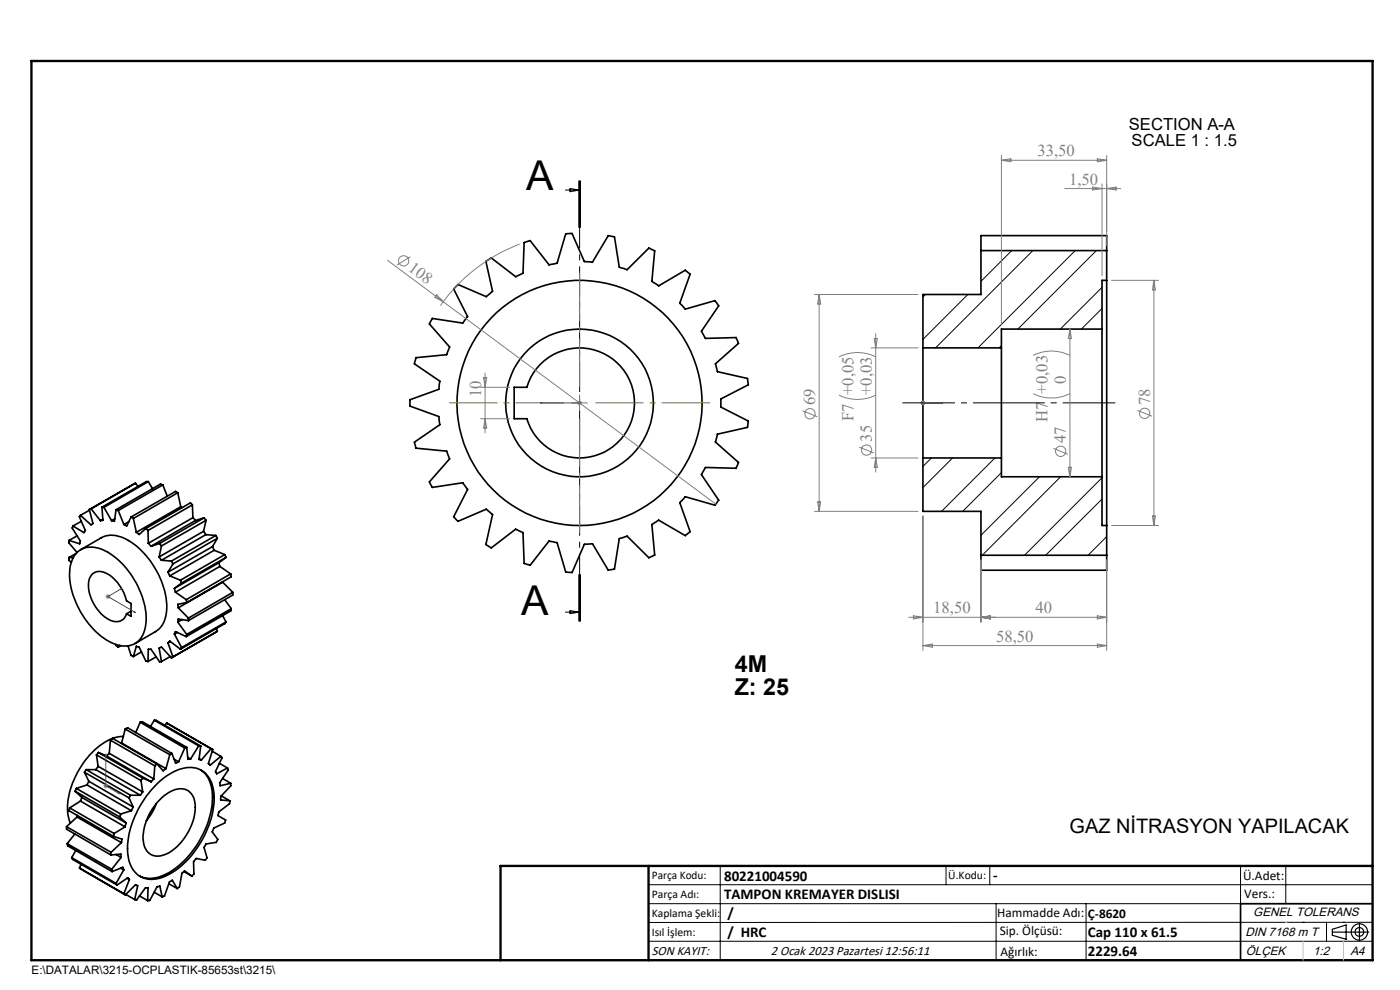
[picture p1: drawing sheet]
<svg xmlns="http://www.w3.org/2000/svg" width="297mm" height="210mm" viewBox="0 0 297 210" stroke-linecap="round" stroke-linejoin="round" font-family="sans-serif">
<g fill="none" stroke="#000" stroke-width=".35">
<path d="M208.1 53.2h26.7M234.8 59.5v52M234.8 59.5v-9.5h-26.7v12.5h-12.3v11.3M234.8 59.5h-1v10.3M97 60.5l.2-.1 6 2.5 1.3-1.1-1.4-6.4 1.1-.7 5.2 4 .2-.1 1.3-.6 .3-6.5 1.3-.5 4 5.2 1.7-.4 1.8-6.2 .9-.1h.5l2.6 6 1.7 .1 3.3-5.6 1.4 .2 1 6.5 .4 .1 1.2 .4 4.7-4.6 1.2 .6-.6 6.5 1.4 .9 5.7-3.3 1 .9-2.2 6.1 1.2 1.3 6.3-1.8 .8 1.1-3.7 5.4 .2 .4 .6 1.1 6.6-.2 .5 1.2-4.9 4.4 .4 1.6 6.4 1.5 .2 1.3-5.9 3v1.8l5.9 2.9-.2 1.4-6.4 1.4-.4 1.7 4.9 4.3-.5 1.2-6.6-.1-.6 1.1-.2 .4 3.7 5.4-.8 1.1-6.3-1.8-1.2 1.2 2.2 6.2-1 .8-5.7-3.3-.9 .6-.5 .4 .6 6.4-1.2 .6-4.7-4.6-1.6 .6-1 6.4-1.4 .3-3.3-5.7-1.7 .2-2.6 6-.7-.1-.7-.1-1.8-6.2-1.7-.3-4 5.1-1.3-.4-.3-6.5-.1-.1-1.4-.7-5.2 4-1.1-.7 1.4-6.4-1.3-1.1-6 2.6-.5-.5-.5-.5 3-5.8-1-1.4-6.5 1-.6-1.2 4.3-4.9-.6-1.6-6.6-.6-.3-1.3 5.4-3.7-.2-1.7-6.1-2.3v-1.3l6.1-2.2 .2-1.8-5.4-3.6 .3-1.3 6.6-.7 .6-1.6-4.3-4.9 .6-1.2 6.5 1 1-1.3-3-5.9zM195.8 73.8v23.3M195.8 73.8h16.6M212.4 73.8v23.3M233.8 69.8v31.3M233.8 69.8h-21.4v4M109.1 82.2h2.7a11.7 11.7 0 0 1 17.9-6.2 11.7 11.7 0 0 1 0 19 11.7 11.7 0 0 1-17.9-6.2h-2.7zM195.8 97.1v11.4h12.3v12.5h26.7v-9.5"/>
<path d="M195.8 97.1h16.6M212.4 97.1v4h21.4M14.6 118.3v.6l.5 .4M14.6 118.3h.9M14.6 114.6v.5l1.7 2.1M15.5 111.6l-.2 .4 1.7 2.8-.1 .5-2.3-.7M16.2 117.4l-1.6 .9M16.2 117.4a4.9 4.9 0 0 1 6.1-.5 17.8 17.8 0 0 1 8.7 14.5 5.5 5.5 0 0 1-2.7 5.3 6.6 6.6 0 0 1-6.3-1.3 18 18 0 0 1-7.2-14 6.5 6.5 0 0 1 1.4-4zM16.4 113.7l-1.8 .9M17.1 109.3l-.3 .3 1.3 2.9-.3 .5-2.3-1.4M17.1 116.6l4.4-2.5a5.9 5.9 0 0 1 6.3 .9 17.8 17.8 0 0 1 7.5 14.5 5.3 5.3 0 0 1-2.3 4.5l-4.4 2.5M17.3 110.6l-1.8 1"/>
<path d="M18.9 108.1l.8 2.9-.3 .3-2.3-2M19 108.2l-1.9 1.1M19.3 107.9l-.4 .2M19.3 107.9l2 2.5M21.6 107.6l.2 2.8h-.5M21.6 107.6h.4M21.8 110.2l-.5 .2M22 107.6l1.7 2.8M24.3 110.1l-.6 .3M24.6 108.1l-.3 2.5-.6-.2M24.6 108.1l.5 .2M25.1 108.3l1.2 3"/>
<path d="M27.3 110.7l-1 .6M27.8 109.7l-.9 1.9-.6-.3M27.8 109.7l.5 .3M28.3 110l.6 2.9M28.8 102.5l-9.9 5.6M28.8 102.5l-9.5 5.4M28.8 102.5l.5 .7M30.9 112.1l-1.4 1.3-.6-.5M30.9 112.1l.5 .4M31.4 112.5l.1 2.7M31.5 115.2l.5 .7M31.5 102.2h-.5l-9.4 5.4"/>
<path d="M31.5 102.2l-9.5 5.4M31.5 102.2l.8 1.5M33.8 118.1l.5 .7M33.9 115.3l.4 .5M33.9 115.3l-1.9 .6M34.3 115.8l-.5 2.3M34.3 118.8l2.1 .2M34.5 102.9l-.5-.2-9.4 5.4M34.5 102.9l-9.4 5.4M34.5 102.9l1 2.4M36.4 119l.3 .6M36.7 119.6l-1.1 1.8"/>
<path d="M37.7 104.5l-.4-.3-9.5 5.5M37.7 104.5l-9.4 5.5M37.7 104.5l.6 3M38.3 107.5l.3 .2M38.3 107.5l-9.4 5.4M40.8 107.1l-.4-.4-9.5 5.4M40.8 107.1l-9.4 5.4M40.8 107.1l.1 2.7M40.9 109.8l.6 .6M40.9 109.8l-9.4 5.4M41.5 110.4l-9.5 5.5M43.2 112.7l.5 .7"/>
<path d="M43.2 112.7l-9.4 5.4M43.3 109.8l.4 .6M43.3 109.8l-9.4 5.5M43.3 109.8l-1.8 .6M43.7 113.4l-9.4 5.4M43.7 113.4l2.1 .2M43.7 110.4l-9.4 5.4M43.7 110.4l-.5 2.3M45.1 115.9l.3 .8M45.1 115.9l-9.5 5.5M45.4 116.7l-9.4 5.5M45.4 116.7l2.3 .9"/>
<path d="M45.8 113.6l.3 .6M45.8 113.6l-9.4 5.4M46.1 114.2l-9.4 5.4M46.1 114.2l-1 1.7M46.4 119.4l.2 .7M46.4 119.4l-9.4 5.4M47.7 117.6l.2 .6M47.7 117.6l-9.4 5.5M47.9 118.2l-9.4 5.5M47.9 118.2l-1.5 1.2M208.1 117.8h26.7M233.8 101.1v10.4h1"/>
<path d="M19.5 121.8a2.71 2.71 0 0 1 3.5 0 9.6 9.6 0 0 1 3.8 5.7l1 .5v2.7l-1-.5a2.39 2.39 0 0 1-3.8 1.2 8.5 8.5 0 0 1-4-8.7zM24.6 136.7v.2l.5 .4M25.4 136.9l-.3 .4M25.6 137l-.5 .3M27.2 137l.6 2 .5 .3M27.8 129.6l-1 .6M28.3 139.3l.6-2.2 .6 .2 1.4 2.9 .5 .1M30 138.3l-1.7 1M33.1 139.3l-1.7 1M35.6 121.4l.4 .8M35.6 136.4l.4-.4 2.3 1.7M35.6 136.4l1.1 2.9"/>
<path d="M36 122.2l2.3 .9M36.1 136.1l-.5 .3M36.1 139.3l-1.8 1M36.4 139.6l-2.1-2.3-.5 .2 .5 2.8M36.7 139.3l-.3 .3M37 124.8l.2 .8M37 134.5l.2-.5 2.3 1M37 134.5l1.5 2.9M37.2 125.6l2.3 1.6M37.6 134.2l-.6 .3M37.7 132l1.9 2.6M37.8 128.9l2.2 2.2"/>
<path d="M38.3 123.1l.2 .6M38.5 137.4l-.2 .3M38.5 123.7l-1.5 1.1M38.6 131.4l-.9 .6M39.5 127.2l.1 .6M39.6 127.8l-1.9 .4 .1 .7M39.6 134.6l-.1 .4M40 131.1v.5M40 131.6l-2.2-.3-.1 .7M45.9 133.3l.2 .6M46.1 133.9l-9.7 5.7M46.1 133.9l-9.4 5.4"/>
<path d="M46.6 120.1l-9.4 5.5M46.6 120.1l2.3 1.6M47.2 123.4v.1M47.2 123.5l-9.4 5.4M47.2 123.5l2.2 2.2M47.2 130.6l.7 1.3M47.7 127.2l1.4 1.9M47.9 131.9l-.2 .4-9.4 5.4M47.9 131.9l-9.4 5.5M48.9 121.7l.2 .6-9.5 5.5M48.9 121.7l-9.4 5.5M49.1 129.1l-.2 .5-9.4 5.4"/>
<path d="M49.1 129.1l-9.5 5.5M49.4 125.7v.5l-9.4 5.4M49.4 125.7l-9.4 5.4M20.9 159.6l-.4 .5M20.9 159.6l9.4 5.5M20.9 159.6l1.7 .8M23.2 159.8l-.6 .6M23.2 159.8l9.4 5.4M23.4 157l9.4 5.4M23.4 157l-.2 2.8M23.8 156.7a16.4 16.4 0 0 0-8.7 10.2 11.1 11.1 0 0 0-.2 7.7M23.9 156.6l-.5 .4"/>
<path d="M23.9 156.6l9.4 5.5M25.8 157.6l9.4 5.4M25.8 157.6l-.1 .1M26.2 156.2l-2.3 .4M26.6 154.6l.5-.2 9.4 5.4M26.6 154.6l9.4 5.5M26.6 154.6l-.8 3M29.7 153.2l.5-.1 9.4 5.4M29.7 153.2l9.5 5.5M29.7 153.2l-.9 2.2M31.4 140.3l.1-2.6h.5l1.9 2.7 .4-.1M32.7 152.8h.5l9.4 5.4"/>
<path d="M32.7 152.8l9.5 5.4M32.7 152.8l-.8 1.3M35.3 153.4l.4 .2M35.3 153.4l9.8 5.6M35.3 153.4l-.3 .4M36.5 159.8l-.5 .3M36.5 159.8l.8 2.1 .6-.3M39.2 158.7l-1.3 2.9M39.6 158.5l-.4 .2M39.6 158.5l.3 2.6 .5-.1M42.2 158.2h.4M42.2 158.2l-1.8 2.8"/>
<path d="M42.6 158.2l-.4 2.9 .5 .1M45 159.3l1.8 1.1M45.1 159l-.3-.2-2.1 2.4M45.1 159l-.9 3 .4 .3 2.2-1.9M14.1 175.4v.5l9.4 5.5M14.1 175.4l9.5 5.4M14.3 179l.1 .4 9.4 5.5M14.3 179l9.4 5.4M14.8 171.4l-.2 .6 9.5 5.4M14.8 171.4l9.4 5.4M15.9 176.9l-1.6 2.1M15.9 167.8l9.5 5.5"/>
<path d="M15.9 167.8l1.5 1.3M16.2 167.2l-.3 .6M16.2 167.2l9.4 5.5M16.3 173.3l9.5 5.4M16.3 173.3l-2.2 2.1M16.4 173l-.1 .3M17.1 169.9l-2.3 1.5M17.1 169.9l9.4 5.5M17.4 169.1l-.3 .8M17.4 169.1l9.4 5.5M17.9 163.8l9.5 5.5M17.9 163.8l.9 1.9"/>
<path d="M18.3 163.3l-.4 .5M18.3 163.3l9.4 5.4M18.3 163.3h2M18.5 166.5l-2.3 .7M18.5 166.5l9.4 5.5M18.8 165.7l-.3 .8M18.8 165.7l9.5 5.5M20.3 163.3l9.5 5.4M20.5 160.1l9.4 5.5M20.5 160.1l.3 2.5M20.8 162.6l-.5 .7M20.8 162.6l9.5 5.4"/>
<path d="M22.6 160.4l9.5 5.4M24.1 177.4l1.8 .6-.1 .7M24.2 176.8l-.1 .6M25.4 173.3l1.4 1.3M25.6 172.7l-.2 .6M25.8 178.7l-2.2 2.1M26.5 175.4l-2.3 1.4M26.8 174.6l-.3 .8M27.4 169.3l.9 1.9M27.7 168.7l-.3 .6M27.7 168.7h2.1M27.9 172l-2.3 .7"/>
<path d="M28.3 171.2l-.4 .8M29.9 165.6l.4 2.4M30.3 168l-.5 .7M30.3 165.1l-.4 .5M30.3 165.1l1.8 .7M32.6 165.2l-.5 .6M32.8 162.4l-.2 2.8M33.2 170.5l-1.1 2.2-1.1 1.4M33.3 162.1l-.5 .3M33.3 162.1l1.3 1.4 .6-.5M33.7 165.9a9.8 9.8 0 0 1 7.5-3 5.4 5.4 0 0 1 4.2 5.4 19.7 19.7 0 0 1-9.9 17.4 5.4 5.4 0 0 1-7.2-1.2 10.3 10.3 0 0 1-.8-8.2 22.2 22.2 0 0 1 6.2-10.4zM34 169.6a5.8 5.8 0 0 1 5.2-2.2 3.8 3.8 0 0 1 2.2 4.4 12.3 12.3 0 0 1-6.1 9.3 3.2 3.2 0 0 1-4.9-2.7 11.7 11.7 0 0 1 3.6-8.8z"/>
<path d="M36 160.1l-.8 2.9M37 161.1l.9 .5M39.8 160.6l.6 .4M42.2 160.9l.5 .3M42.5 163.3a6.9 6.9 0 0 1 2.5 6.6 20.2 20.2 0 0 1-9.5 15.4 6.6 6.6 0 0 1-5.9 .5M46.5 161.9l1.8 1M46.8 160.4l.3 .4-1.4 2.8 .2 .5 2.4-1.2M47 168.8l1.8 1.1M47.2 165.1l1.7 1M48.3 162.9l.1 .5-1.8 2.6 .1 .7 2.2-.6M48.8 169.9l-.1 .6-2.3 1.7-.2 .8 1.7 .9-.2 .7-2.3 1-.4 .9 1.2 1.6-.3 .6-2.2 .3-.4 .8 .6 2.2-.4 .5-1.9-.4-.4 .5-.1 .2v2.6l-.4 .4M48.9 166.1l.1 .6-2.2 2.2v.4v.4l2 .2"/>
<path d="M15.2 181.9l.2 .4 9.4 5.4M15.2 181.9l9.4 5.5M16.1 180.4l-.9 1.5M16.9 184.1l9.7 5.7M16.9 184.1l9.4 5.5M17.2 183.3l-.3 .8M23.5 181.4l2.1-.2 .1 .7M23.6 180.8l-.1 .6M23.7 184.4l.1 .5M24.6 187.4l.2 .3M24.6 181.2l1.1 .7M25.6 184.2l.6 .3"/>
<path d="M25.7 181.9l-2 2.5M26.2 184.5l-.1-.5-2.3 .9M26.2 184.5l-1.6 2.9M26.3 189.6l.3 .2M26.6 189.8l2.2-2.1 .3 .1-.5 3M26.7 189.7l1.9 1.1M27 186.3l.4 .3M27.4 186.6l-.3-.4-2.3 1.5M27.4 186.6l-1.1 3M28.6 190.8l.4 .1 1.9-2.6h.5l-.1 2.8M29.6 190l1.7 1.1M32.7 189.3l1.7 .9"/>
<path d="M34.4 190.2l-.5-2.2-.6 .1-1.5 2.9-.5 .1M35.8 187.5l1.8 1M37.6 188.5l-1.1-1.7-.6 .3-1 3-.5 .1M39 184.9l1.7 .9M40.7 185.8l-1.5-1.1-.3 .2-.3 .3-.5 3-.5 .3M291.2 191.7h-28v12"/>
<circle cx="122.9" cy="85.5" r="26"/>
<circle cx="122.9" cy="85.5" r="15.7"/>
</g>
<g fill="none" stroke="#000" stroke-width=".21">
<path d="M120.9 40l2 .3-2 .4zM122.8 38.3v10M123 38.3v10M123.1 38.3v10M119.9 40.3h3M214.6 53.2l-6.5 6.5M219.1 53.2l-20.6 20.6M228.1 53.2l-20.6 20.6M232.6 53.2l-16.7 16.6M196.3 62.5l-.5 .5M205.3 62.5l-9.5 9.5M212.4 73.3l-.5 .5"/>
<path d="M233.8 61l-8.9 8.8M233.8 65.4l-4.4 4.4M197.6 97.1l-1.8 1.8M202.1 97.1l-6.3 6.3M211.1 97.1l-11.4 11.4M212.4 100.3l-8.2 8.2M220.5 101.1l-12.4 12.5M225 101.1l-16.6 16.7M233.8 101.3l-16.5 16.5M233.8 105.9l-12 11.9M234.8 113.8l-4 4M119.9 129.8h3"/>
<path d="M120.9 129.5l2 .3-2 .4zM122.8 121.8v10M123 121.8v10M123.1 121.8v10zM137.6 187.7h153.6M137.6 191.7h153.6M137.6 199.7h153.6M152.8 183.7v20M200.7 183.7v4M210 183.7v4M211.3 191.7v12M230.4 191.7v12"/>
<path d="M263.2 183.7v20M272.8 183.7v8M276.4 195.6h.1M281.4 195.6v4.1M285 195.6h.1M291.2 195.6l-153.6 .1"/>
</g>
<g fill="none" stroke="#808080" stroke-width=".21">
<path d="M212.4 33v35.8M212.4 34h22.4M212.4 34l2.1-.3v.6zM225.9 40h11.9M231.8 39.7l2 .3-2 .3zM232.8 33.7l2 .3-2 .3zM233.8 39v19.5M234.8 33v19.2M234.8 40l2-.3v.6zM82.2 55.2l11.9 8.8M87.1 54.5l-2.9 1.7M110.2 51.8a36.4 36.4 0 0 0-16.7 13"/>
<path d="M235.8 59.5h10M244.8 59.5v52M244.8 59.5l.3 2h-.6zM92.6 62.5l1.5 1.5-1.8-.9zM94.1 64l57.7 42.9M102.9 79.2v12.6M172.8 62.5h22M173.8 62.5v46M173.8 62.5l.3 2h-.6zM178 75.7a8.7 8.7 0 0 1 7.8 0M184.8 73.8h10M185.5 71.8h.6l-.3 2z"/>
<path d="M185.8 70.8v29.3M219.2 75.4a8.7 8.7 0 0 1 7.8 0M227 69.8l.3 2h-.7zM227 69.8v31.3M101.9 82.2h6.2M101.9 88.8h6.2M102.6 80.1h.7l-.4 2.1zM102.9 88.8l.4 2h-.7zM122.4 85.5h1M122.6 85.1l.7 .7M122.9 85v1M123.3 85.1l-.7 .7"/>
<path d="M170.3 87.1l3.1 1.3M178 83.8a8.7 8.7 0 0 0 7.8 0M182.3 94.9l3.1 1.2M184.8 97.1h10M185.8 97.1l.3 2h-.6zM195.3 85.5h1M195.4 85.1l.7 .7M195.8 85v1M196.1 85.1l-.7 .7M219.2 83.5a8.7 8.7 0 0 0 7.8 0M223.4 95.1l3.2 1.3M226.6 99.1h.7l-.3 2z"/>
<path d="M241.3 87.1l3.1 1.2M172.8 108.5h22M173.5 106.5h.6l-.3 2zM195.8 109.5v28.5M208.1 118.8v13.2M234.8 118.8v19.2M235.8 111.5h10M244.5 109.5h.6l-.3 2zM22.4 126.5h1M22.5 126.2l.7 .7M22.9 126v1.1M23.2 126.2l-.7 .7"/>
<path d="M192.8 130.9h42M193.8 130.6l2 .3-2 .4zM195.8 136.9h39M195.8 136.9l2-.3v.7zM208.1 130.9l2-.3v.7zM232.8 130.6l2 .3-2 .4zM232.8 136.6l2 .3-2 .4zM21.9 166.7h1.1M22.1 166.3l.7 .8M22.4 166.2v1M22.8 166.3l-.7 .8"/>
<circle cx="85.6" cy="55.3" r="1.09"/>
<circle cx="171.8" cy="87.8" r="1.09"/>
<circle cx="183.8" cy="95.5" r="1.1"/>
<circle cx="225" cy="95.7" r="1.08"/>
<circle cx="242.8" cy="87.7" r="1.1"/>
</g>
<g fill="none" stroke="#000" stroke-width=".25">
<path d="M282.6 197.7h7.8M282.6 197.1l3-.9v3l-3-.8zM288.4 195.8v3.8M106.2 203.7h185"/>
<circle cx="288.4" cy="197.7" r="1.74"/>
<circle cx="288.4" cy="197.7" r=".93"/>
</g>
<g fill="none" stroke="#00f" stroke-width=".21">
<path d="M114.6 85.5h.4h-.4M114.6 85.5h8.3M122.8 85.5h.2zM122.9 85.5h.1M195.7 85.5h.2zM195.8 85.5h4.2M195.8 85.5h.1M200 85.5h-.5h.5M25.5 125l.3-.2-.2 .3zM25.8 124.8l-2.9 1.7 5.9 3.5M28.4 129.8l.1-.1 .3 .3zM22.4 159.9v6.8l3 1.7"/>
<path d="M22.4 159.9l.1 .4-.1-.1zM25.1 168.1l.3 .3-.3-.1z"/>
</g>
<path d="M191.4 85.5h45.2" fill="none" stroke="#000" stroke-width=".21" stroke-dasharray="15.2 1.3 1.3 1.3" stroke-dashoffset="4.1" stroke-linecap="butt"/>
<path d="M123 38.3v93.5" fill="none" stroke="#000" stroke-width=".21" stroke-dasharray="6.3 1.3 1.3 1.3" stroke-dashoffset="2.1" stroke-linecap="butt"/>
<path d="M119.6 85.5h-24.3M123 88.8v24.3M123 82.1v-24.3M126.3 85.5h24.3" fill="none" stroke="#808000" stroke-width=".21" stroke-dasharray="15.2 1.3 1.3 1.3" stroke-dashoffset="5" stroke-linecap="butt"/>
<path d="M121.3 85.5h3.3M122.9 83.8v3.3" fill="none" stroke="#808000" stroke-width=".21"/>
<path d="M6.7 12.9h284.5v190.8h-284.5zM137.6 183.7v20M291.2 183.7h-185v20" fill="none" stroke="#000" stroke-width=".5"/>
<path d="M276.4 199.7v4M285 199.7v4" fill="none" stroke="#c0c0c0" stroke-width=".21"/>
<path d="M272.8 195.6h.1" fill="none" stroke="#c0c0c0" stroke-width=".25"/>
<g fill="#00f">
<path d="M122.8 85.5h.2zM114.6 85.5h.4z"/>
<path d="M25.5 125l.1 .1 .2-.3zM28.4 129.8l.4 .2-.3-.3z"/>
<path d="M25.1 168.1l.3 .3-.3-.1zM22.4 159.9l.1 .4-.1-.1zM199.5 85.5h.5zM195.7 85.5h.2zM199.5 85.5h.5zM195.7 85.5h.2z"/>
</g>
<g font-size="8.7">
<text x="111.6" y="40.2">A</text>
<text x="110.5" y="130.5">A</text>
</g>
<g font-size="4.9">
<text x="155.9" y="142.5">4M</text>
<text x="155.9" y="147.4">Z: 25</text>
</g>
<text font-size="4.2" x="226.9" y="176.7">GAZ NİTRASYON YAPILACAK</text>
<g font-size="3.5">
<text x="239.5" y="27.5">SECTION A-A</text>
<text x="240.1" y="31">SCALE 1 : 1.5</text>
</g>
<g font-size="3.5" fill="#808080">
<text x="220.1" y="33.1">33,50</text>
<text x="226.8" y="39.1">1,50</text>
<text x="86.4" y="57.3" transform="rotate(37 86.4 57.3)">108</text>
<text x="185" y="83.8" transform="rotate(-90 185 83.8)">+0,03</text>
<text x="222.2" y="83.5" transform="rotate(-90 222.2 83.5)">+0,03</text>
<text x="226.1" y="81.5" transform="rotate(-90 226.1 81.5)">0</text>
<text x="102.1" y="84.3" transform="rotate(-90 102.1 84.3)">10</text>
<text x="173" y="85.9" transform="rotate(-90 173 85.9)">69</text>
<text x="181.1" y="89.4" transform="rotate(-90 181.1 89.4)">F7 +0,05</text>
<text x="222.2" y="89.6" transform="rotate(-90 222.2 89.6)">H7</text>
<text x="244" y="85.9" transform="rotate(-90 244 85.9)">78</text>
<text x="185" y="93.7" transform="rotate(-90 185 93.7)">35</text>
<text x="226.1" y="93.9" transform="rotate(-90 226.1 93.9)">47</text>
<text x="198" y="130.1">18,50</text>
<text x="219.7" y="130.1">40</text>
<text x="211.3" y="136.1">58,50</text>
</g>
<g font-size="3.2">
<text x="153.6" y="186.8">80221004590</text>
<text x="153.6" y="190.8">TAMPON KREMAYER DISLISI</text>
<text x="210.7" y="186.6">-</text>
<text x="154.3" y="194.8">/</text>
<text x="154.3" y="198.8">/ HRC</text>
<text x="230.8" y="198.7">Cap 110 x 61.5</text>
<text x="230.8" y="202.8">2229.64</text>
</g>
<g font-size="2.8">
<text x="263.7" y="186.7">Ü.Adet:</text>
<text x="263.9" y="190.5">Vers.:</text>
<text x="211.5" y="194.5">Hammadde Adı:</text>
<text x="230.8" y="194.7">Ç-8620</text>
<text x="138.3" y="202.6">SON KAYIT:</text>
<text x="163.6" y="202.6">2 Ocak 2023 Pazartesi 12:56:11</text>
<text x="212.1" y="198.4">Sip. Ölçüsü:</text>
<text x="212.2" y="202.7">Ağırlık:</text>
</g>
<g font-size="2.6">
<text x="265.9" y="194.4">GENEL TOLERANS</text>
<text x="264.2" y="198.5">DIN 7168 m T</text>
<text x="264.3" y="202.6">ÖLÇEK</text>
<text x="278.5" y="202.6">1:2</text>
<text x="286.5" y="202.6">A4</text>
</g>
<g font-size="2.5">
<text x="138.3" y="186.4">Parça Kodu:</text>
<text x="138.3" y="190.5">Parça Adı:</text>
<text x="201.2" y="186.5">Ü.Kodu:</text>
<text x="138.3" y="194.5">Kaplama Şekli:</text>
<text x="138.3" y="198.6">Isıl İşlem:</text>
<text x="6.7" y="206.7">E:\DATALAR\3215-OCPLASTIK-85653st\3215\</text>
</g>
</svg>
